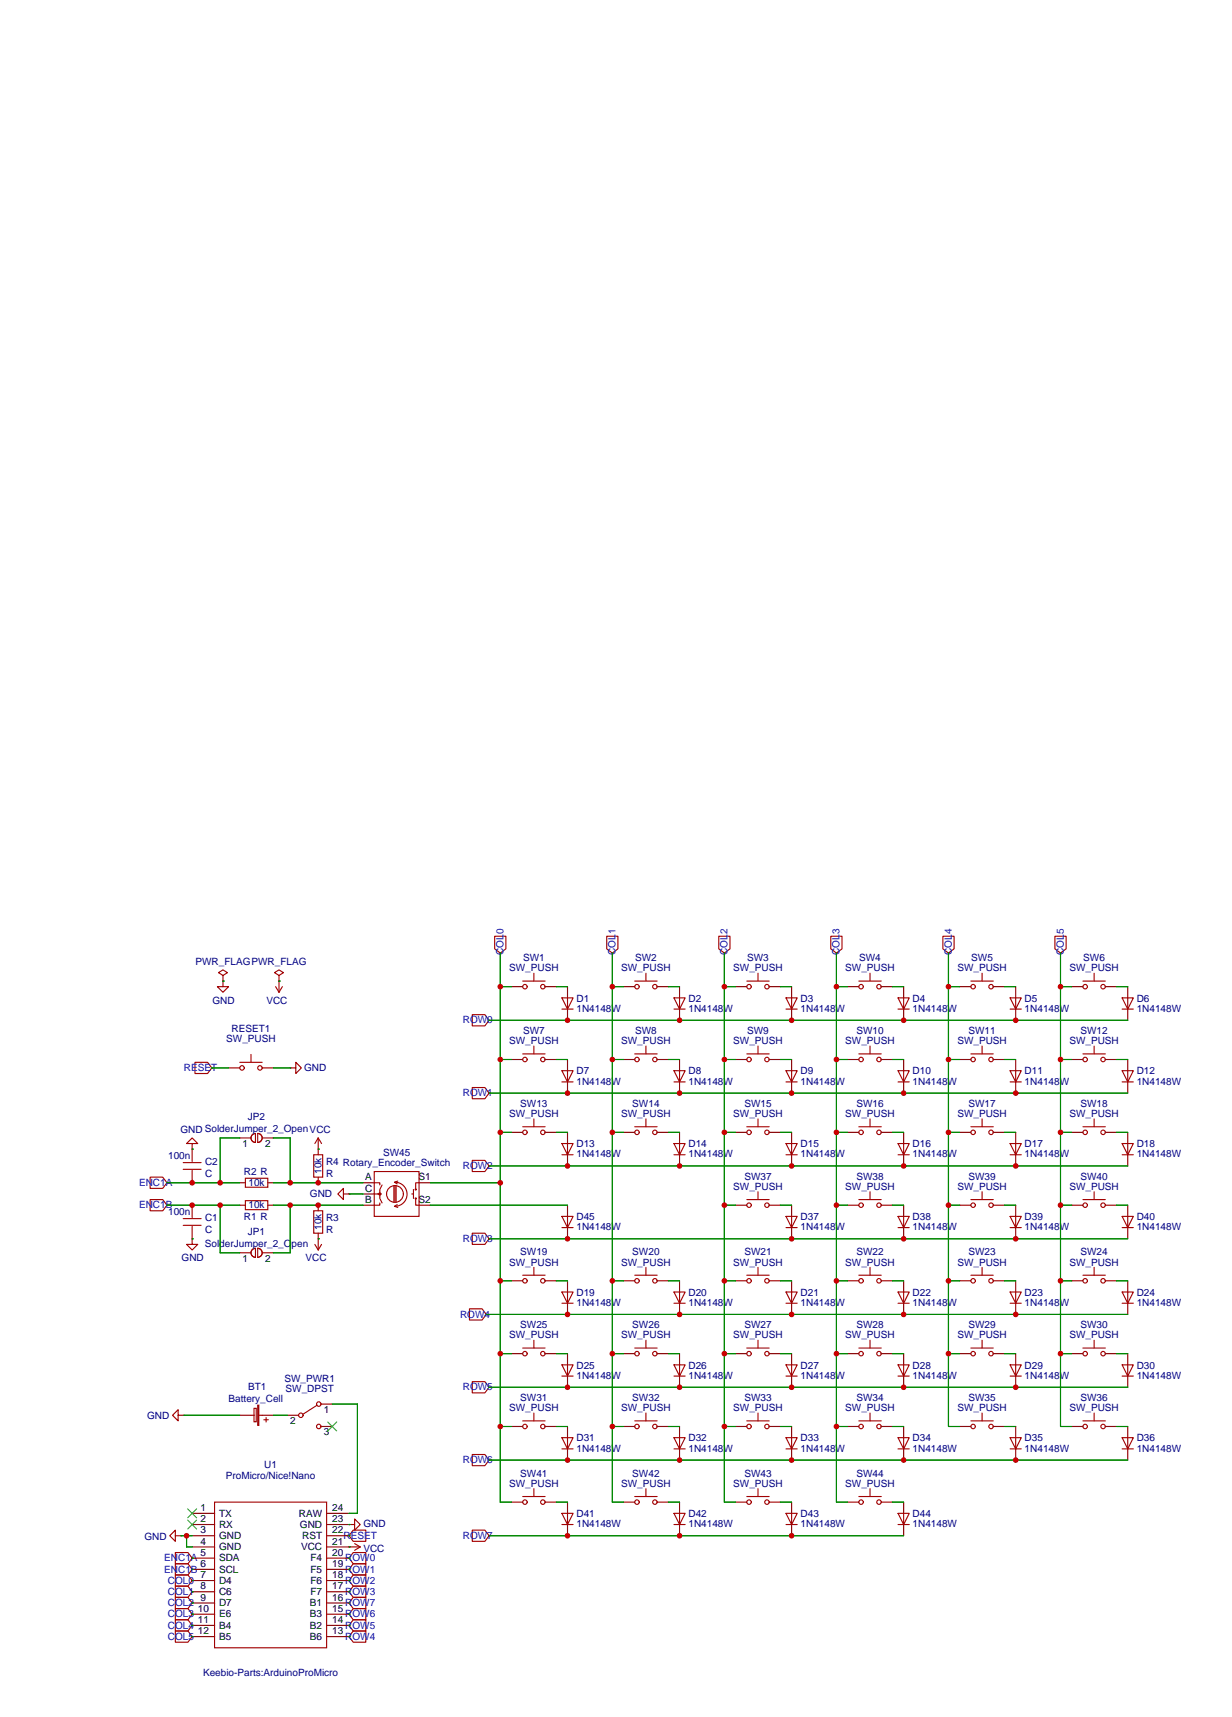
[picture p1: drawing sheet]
<svg xmlns="http://www.w3.org/2000/svg" width="279mm" height="389mm" viewBox="0 0 279 389" stroke-linecap="round" stroke-linejoin="round" font-family="sans-serif">
<g fill="none" stroke="#a10000" stroke-width=".25">
<path d="M112.1 212.2h2.6v2.9l-1.3 .9-1.3-.9zM137.5 212.2h2.6v2.9l-1.3 .9-1.3-.9zM162.9 212.2h2.6v2.9l-1.3 .9-1.3-.9zM188.3 212.2h2.6v2.9l-1.3 .9-1.3-.9zM213.7 212.2h2.6v2.9l-1.3 .9-1.3-.9zM239.1 212.2h2.6v2.9l-1.3 .9-1.3-.9zM50.5 221.1l1.1-.6-1.1-.7-1 .7 1 .6v2.6h1.3l-1.3 1.2-1.2-1.2h1.2M56.9 239v1.8M62.5 223.7l.7 1.2M63.2 221.1l1.1-.6-1.1-.7-1 .7 1 .6v3.8M64 223.7l-.8 1.2M107.1 230h2.8l1 1.3-1 1.2h-2.8z"/>
<path d="M118.5 222.4h5.1M118.5 238.9h5.1M121 220.6v1.8M121 237.1v1.8M127.4 226.2h2.5l-1.2 2.5zM127.4 228.7h2.5M128.7 226.2v2.5M143.9 222.4h5.1M143.9 238.9h5.1M146.4 220.6v1.8M146.4 237.1v1.8M152.8 226.2h2.5l-1.2 2.5z"/>
<path d="M152.8 228.7h2.5M154.1 226.2v2.5M169.3 222.4h5.1M169.3 238.9h5.1M171.8 220.6v1.8M171.8 237.1v1.8M178.2 226.2h2.5l-1.2 2.5zM178.2 228.7h2.5M179.5 226.2v2.5M194.7 222.4h5.1M194.7 238.9h5.1M197.2 220.6v1.8"/>
<path d="M197.2 237.1v1.8M203.6 226.2h2.5l-1.2 2.5zM203.6 228.7h2.5M204.9 226.2v2.5M220.1 222.4h5.1M220.1 238.9h5.1M222.6 220.6v1.8M222.6 237.1v1.8M229 226.2h2.5l-1.2 2.5zM229 228.7h2.5M230.3 226.2v2.5M245.5 222.4h5.1"/>
<path d="M245.5 238.9h5.1M248 220.6v1.8M248 237.1v1.8M254.4 226.2h2.5l-1.2 2.5zM254.4 228.7h2.5M255.7 226.2v2.5M43.6 259.2h1.2l-1.2-1.3-1.3 1.3h1.3v1.3M44.2 240.8h2.9l.9 1.3-.9 1.2h-2.9zM54.4 240.8h5M57.2 257.2l.7-.3v2.1a1.02 1.02 0 0 1-.9-.7 1.02 1.02 0 0 1 .2-1.1zM58.4 256.9a1.02 1.02 0 0 1 1 1 1.02 1.02 0 0 1-1 1.1zM65.8 242.1h1.3v-1.3l1.2 1.3-1.2 1.2v-1.2"/>
<path d="M72.1 257.9l-.7 1.3M72.1 257.9v2.6M72.1 257.9l.8 1.3M107.1 246.5h2.8l1 1.3-1 1.3h-2.8zM118.5 255.4h5.1M121 253.6v1.8M127.4 242.7h2.5l-1.2 2.5zM127.4 259.2h2.5l-1.2 2.6zM127.4 245.2h2.5M128.7 242.7v2.5M128.7 259.2v2.6M143.9 255.4h5.1"/>
<path d="M146.4 253.6v1.8M152.8 242.7h2.5l-1.2 2.5zM152.8 259.2h2.5l-1.2 2.6zM152.8 245.2h2.5M154.1 242.7v2.5M154.1 259.2v2.6M169.3 255.4h5.1M171.8 253.6v1.8M178.2 242.7h2.5l-1.2 2.5zM178.2 259.2h2.5l-1.2 2.6zM178.2 245.2h2.5M179.5 242.7v2.5"/>
<path d="M179.5 259.2v2.6M194.7 255.4h5.1M197.2 253.6v1.8M203.6 242.7h2.5l-1.2 2.5zM203.6 259.2h2.5l-1.2 2.6zM203.6 245.2h2.5M204.9 242.7v2.5M204.9 259.2v2.6M220.1 255.4h5.1M222.6 253.6v1.8M229 242.7h2.5l-1.2 2.5zM229 259.2h2.5l-1.2 2.6z"/>
<path d="M229 245.2h2.5M230.3 242.7v2.5M230.3 259.2v2.6M245.5 255.4h5.1M248 253.6v1.8M254.4 242.7h2.5l-1.2 2.5zM254.4 259.2h2.5l-1.2 2.6zM254.4 245.2h2.5M255.7 242.7v2.5M255.7 259.2v2.6M34 271.9h2.9l.9 1.3-.9 1.3h-2.9zM34 266.8h2.9l.9 1.3-.9 1.3h-2.9z"/>
<path d="M41.5 277.8h4.1M41.5 276.2h4.1M41.5 265.1h4.1M41.5 263.5h4.1M55.6 267.1h5.1v2h-5.1zM55.6 272.2h5.1v2h-5.1zM71.1 274.5h2.1v5h-2.1zM71.1 261.8h2.1v5h-2.1zM77.9 270.6v-1.2l-1.3 1.2 1.3 1.3v-1.3h1.2M84.8 265.6h10.2v10.1h-10.2zM84.8 268.1h1.3v.5M84.8 270.6h1.3v1.1l.5 1"/>
<path d="M86.1 272.7v.5h-1.3M86.6 268.6l-.5 1v1h-.5M89.3 268.9v3.5M89.5 268a2.73 2.73 0 0 1 2.8 2.7 2.73 2.73 0 0 1-2.8 2.7M89.5 268.9v3.5M89.8 268.9v3.5M90 273.1l-.6 .3 .8 .3M90.2 267.7l-.8 .3 .6 .4M93.3 270.6h.4M93.7 269.6v2.1M94.2 271.7v1.5h.8M95 268.1h-.8v1.5"/>
<path d="M107.1 263h2.8l1 1.3-1 1.3h-2.8zM107.1 279.5h2.8l1 1.3-1 1.3h-2.8zM127.4 275.7h2.5l-1.2 2.6zM127.4 261.8h2.5M127.4 278.3h2.5M128.7 275.7v2.6M152.8 261.8h2.5M169.3 271.9h5.1M171.8 270.1v1.8M178.2 275.7h2.5l-1.2 2.6zM178.2 261.8h2.5M178.2 278.3h2.5"/>
<path d="M179.5 275.7v2.6M194.7 271.9h5.1M197.2 270.1v1.8M203.6 275.7h2.5l-1.2 2.6zM203.6 261.8h2.5M203.6 278.3h2.5M204.9 275.7v2.6M220.1 271.9h5.1M222.6 270.1v1.8M229 275.7h2.5l-1.2 2.6zM229 261.8h2.5M229 278.3h2.5"/>
<path d="M230.3 275.7v2.6M245.5 271.9h5.1M248 270.1v1.8M254.4 275.7h2.5l-1.2 2.6zM254.4 261.8h2.5M254.4 278.3h2.5M255.7 275.7v2.6M43.6 280.8v1.3h1.2l-1.2 1.2-1.3-1.2h1.3M57.2 283.3l.7-.3v2a1.02 1.02 0 0 1-.9-.6 1.02 1.02 0 0 1 .2-1.1zM58.4 283a1.02 1.02 0 0 1 1 1 1.02 1.02 0 0 1-1 1zM71.4 282.1l.7 1.2M72.1 280.8v2.5"/>
<path d="M72.9 282.1l-.8 1.2M106.4 296.7h2.9l.9 1.3-.9 1.2h-2.9zM118.5 289.1h5.1M121 287.3v1.8M127.4 292.9h2.5l-1.2 2.5zM127.4 295.4h2.5M128.7 292.9v2.5M143.9 289.1h5.1M146.4 287.3v1.8M152.8 292.9h2.5l-1.2 2.5zM152.8 295.4h2.5M154.1 292.9v2.5"/>
<path d="M169.3 289.1h5.1M171.8 287.3v1.8M178.2 292.9h2.5l-1.2 2.5zM178.2 295.4h2.5M179.5 292.9v2.5M194.7 289.1h5.1M197.2 287.3v1.8M203.6 292.9h2.5l-1.2 2.5zM203.6 295.4h2.5M204.9 292.9v2.5M220.1 289.1h5.1M222.6 287.3v1.8"/>
<path d="M229 292.9h2.5l-1.2 2.5zM229 295.4h2.5M230.3 292.9v2.5M245.5 289.1h5.1M248 287.3v1.8M254.4 292.9h2.5l-1.2 2.5zM254.4 295.4h2.5M255.7 292.9v2.5M57.6 319.2h.5v3.1h-.5zM58.4 318.5h.3v4.6h-.3zM71.9 318.5l-3.2 2.1M107.1 313.2h2.8l1 1.3-1 1.2h-2.8z"/>
<path d="M118.5 305.6h5.1M121 303.8v1.8M127.4 309.4h2.5l-1.2 2.5zM127.4 311.9h2.5M128.7 309.4v2.5M143.9 305.6h5.1M146.4 303.8v1.8M152.8 309.4h2.5l-1.2 2.5zM152.8 311.9h2.5M154.1 309.4v2.5M169.3 305.6h5.1M171.8 303.8v1.8"/>
<path d="M178.2 309.4h2.5l-1.2 2.5zM178.2 311.9h2.5M179.5 309.4v2.5M194.7 305.6h5.1M197.2 303.8v1.8M203.6 309.4h2.5l-1.2 2.5zM203.6 311.9h2.5M204.9 309.4v2.5M220.1 305.6h5.1M222.6 303.8v1.8M229 309.4h2.5l-1.2 2.5zM229 311.9h2.5"/>
<path d="M230.3 309.4v2.5M245.5 305.6h5.1M248 303.8v1.8M254.4 309.4h2.5l-1.2 2.5zM254.4 311.9h2.5M255.7 309.4v2.5M40.4 320.8v-1.3l-1.3 1.3 1.3 1.3v-1.3h1.3M56.9 320.8h.8M58.7 320.8h.7M59.8 321.8h1M60.3 321.3v1M107.1 329.7h2.8l1 1.3-1 1.2h-2.8z"/>
<path d="M118.5 322.1h5.1M118.5 339.2h5.1M121 320.3v1.8M121 337.4v1.8M127.4 325.9h2.5l-1.2 2.5zM127.4 328.4h2.5M128.7 325.9v2.5M143.9 322.1h5.1M143.9 339.2h5.1M146.4 320.3v1.8M146.4 337.4v1.8M152.8 325.9h2.5l-1.2 2.5z"/>
<path d="M152.8 328.4h2.5M154.1 325.9v2.5M169.3 322.1h5.1M169.3 339.2h5.1M171.8 320.3v1.8M171.8 337.4v1.8M178.2 325.9h2.5l-1.2 2.5zM178.2 328.4h2.5M179.5 325.9v2.5M194.7 322.1h5.1M194.7 339.2h5.1M197.2 320.3v1.8"/>
<path d="M197.2 337.4v1.8M203.6 325.9h2.5l-1.2 2.5zM203.6 328.4h2.5M204.9 325.9v2.5M220.1 322.1h5.1M222.6 320.3v1.8M229 325.9h2.5l-1.2 2.5zM229 328.4h2.5M230.3 325.9v2.5M245.5 322.1h5.1M248 320.3v1.8M254.4 325.9h2.5l-1.2 2.5z"/>
<path d="M254.4 328.4h2.5M255.7 325.9v2.5M39.8 357h2.8l1 1.3-1 1.2h-2.8zM39.8 351.9h2.8l1 1.3-1 1.3h-2.8zM39.8 354.5h2.8l1 1.2-1 1.3h-2.8zM39.8 359.5h2.8l1 1.3-1 1.3h-2.8zM39.8 348.1v-1.3l-1.3 1.3 1.3 1.3v-1.3h1.2M48.6 340.5h25.4v33h-25.4zM79.1 345.6h1.3v-1.3l1.3 1.3-1.3 1.2v-1.2M79.1 350.7h2.6M80.1 354.5h2.8v2.5h-2.8l-1-1.3zM80.1 351.9h2.8v2.6h-2.8l-1-1.3z"/>
<path d="M80.1 346.8h2.8v2.6h-2.8l-1-1.3zM80.1 357h2.8v2.5h-2.8l-1-1.2zM80.1 359.5h2.8v2.6h-2.8l-1-1.3zM80.4 349.9l1.3 .8M81.7 350.7l-1.3 .7M107.1 346.8h2.8l1 1.3-1 1.3h-2.8zM127.4 343h2.5l-1.2 2.6zM127.4 345.6h2.5M128.7 343v2.6M152.8 343h2.5l-1.2 2.6zM152.8 345.6h2.5M154.1 343v2.6"/>
<path d="M178.2 343h2.5l-1.2 2.6zM178.2 345.6h2.5M179.5 343v2.6M203.6 343h2.5l-1.2 2.6zM203.6 345.6h2.5M204.9 343v2.6M39.8 369.7h2.8l1 1.3-1 1.2h-2.8zM39.8 367.2h2.8l1 1.2-1 1.3h-2.8zM39.8 364.6h2.8l1 1.3-1 1.3h-2.8zM39.8 362.1h2.8l1 1.3-1 1.2h-2.8zM80.1 362.1h2.8v2.5h-2.8l-1-1.2zM80.1 367.2h2.8v2.5h-2.8l-1-1.3z"/>
<path d="M80.1 364.6h2.8v2.6h-2.8l-1-1.3zM80.1 369.7h2.8v2.5h-2.8l-1-1.2z"/>
<circle cx="119" cy="223.7" r=".51"/>
<circle cx="123.1" cy="223.7" r=".51"/>
<circle cx="144.4" cy="223.7" r=".51"/>
<circle cx="148.5" cy="223.7" r=".51"/>
<circle cx="169.8" cy="223.7" r=".51"/>
<circle cx="173.9" cy="223.7" r=".51"/>
<circle cx="195.2" cy="223.7" r=".51"/>
<circle cx="199.3" cy="223.7" r=".51"/>
<circle cx="220.6" cy="223.7" r=".51"/>
<circle cx="224.7" cy="223.7" r=".51"/>
<circle cx="246" cy="223.7" r=".51"/>
<circle cx="250.1" cy="223.7" r=".51"/>
<circle cx="54.9" cy="242.1" r=".51"/>
<circle cx="58.9" cy="242.1" r=".51"/>
<circle cx="119" cy="240.2" r=".51"/>
<circle cx="119" cy="256.7" r=".51"/>
<circle cx="123.1" cy="240.2" r=".51"/>
<circle cx="123.1" cy="256.7" r=".51"/>
<circle cx="144.4" cy="240.2" r=".51"/>
<circle cx="144.4" cy="256.7" r=".51"/>
<circle cx="148.5" cy="240.2" r=".51"/>
<circle cx="148.5" cy="256.7" r=".51"/>
<circle cx="169.8" cy="240.2" r=".51"/>
<circle cx="169.8" cy="256.7" r=".51"/>
<circle cx="173.9" cy="240.2" r=".51"/>
<circle cx="173.9" cy="256.7" r=".51"/>
<circle cx="195.2" cy="240.2" r=".51"/>
<circle cx="195.2" cy="256.7" r=".51"/>
<circle cx="199.3" cy="240.2" r=".51"/>
<circle cx="199.3" cy="256.7" r=".51"/>
<circle cx="220.6" cy="240.2" r=".51"/>
<circle cx="220.6" cy="256.7" r=".51"/>
<circle cx="224.7" cy="240.2" r=".51"/>
<circle cx="224.7" cy="256.7" r=".51"/>
<circle cx="246" cy="240.2" r=".51"/>
<circle cx="246" cy="256.7" r=".51"/>
<circle cx="250.1" cy="240.2" r=".51"/>
<circle cx="250.1" cy="256.7" r=".51"/>
<circle cx="86.1" cy="270.6" r=".25"/>
<circle cx="89.5" cy="270.6" r="1.91"/>
<circle cx="94.2" cy="269.6" r=".13"/>
<circle cx="94.2" cy="271.7" r=".13"/>
<circle cx="169.8" cy="273.2" r=".51"/>
<circle cx="173.9" cy="273.2" r=".51"/>
<circle cx="195.2" cy="273.2" r=".51"/>
<circle cx="199.3" cy="273.2" r=".51"/>
<circle cx="220.6" cy="273.2" r=".51"/>
<circle cx="224.7" cy="273.2" r=".51"/>
<circle cx="246" cy="273.2" r=".51"/>
<circle cx="250.1" cy="273.2" r=".51"/>
<circle cx="119" cy="290.3" r=".51"/>
<circle cx="123.1" cy="290.3" r=".51"/>
<circle cx="144.4" cy="290.3" r=".51"/>
<circle cx="148.5" cy="290.3" r=".51"/>
<circle cx="169.8" cy="290.3" r=".51"/>
<circle cx="173.9" cy="290.3" r=".51"/>
<circle cx="195.2" cy="290.3" r=".51"/>
<circle cx="199.3" cy="290.3" r=".51"/>
<circle cx="220.6" cy="290.3" r=".51"/>
<circle cx="224.7" cy="290.3" r=".51"/>
<circle cx="246" cy="290.3" r=".51"/>
<circle cx="250.1" cy="290.3" r=".51"/>
<circle cx="72.3" cy="318.3" r=".51"/>
<circle cx="119" cy="306.8" r=".51"/>
<circle cx="123.1" cy="306.8" r=".51"/>
<circle cx="144.4" cy="306.8" r=".51"/>
<circle cx="148.5" cy="306.8" r=".51"/>
<circle cx="169.8" cy="306.8" r=".51"/>
<circle cx="173.9" cy="306.8" r=".51"/>
<circle cx="195.2" cy="306.8" r=".51"/>
<circle cx="199.3" cy="306.8" r=".51"/>
<circle cx="220.6" cy="306.8" r=".51"/>
<circle cx="224.7" cy="306.8" r=".51"/>
<circle cx="246" cy="306.8" r=".51"/>
<circle cx="250.1" cy="306.8" r=".51"/>
<circle cx="68.2" cy="320.8" r=".51"/>
<circle cx="72.3" cy="323.3" r=".51"/>
<circle cx="119" cy="323.3" r=".51"/>
<circle cx="123.1" cy="323.3" r=".51"/>
<circle cx="144.4" cy="323.3" r=".51"/>
<circle cx="148.5" cy="323.3" r=".51"/>
<circle cx="169.8" cy="323.3" r=".51"/>
<circle cx="173.9" cy="323.3" r=".51"/>
<circle cx="195.2" cy="323.3" r=".51"/>
<circle cx="199.3" cy="323.3" r=".51"/>
<circle cx="220.6" cy="323.3" r=".51"/>
<circle cx="224.7" cy="323.3" r=".51"/>
<circle cx="246" cy="323.3" r=".51"/>
<circle cx="250.1" cy="323.3" r=".51"/>
<circle cx="119" cy="340.5" r=".51"/>
<circle cx="123.1" cy="340.5" r=".51"/>
<circle cx="144.4" cy="340.5" r=".51"/>
<circle cx="148.5" cy="340.5" r=".51"/>
<circle cx="169.8" cy="340.5" r=".51"/>
<circle cx="173.9" cy="340.5" r=".51"/>
<circle cx="195.2" cy="340.5" r=".51"/>
<circle cx="199.3" cy="340.5" r=".51"/>
</g>
<g fill="none" stroke="#870000" stroke-width=".25">
<path d="M113.4 216h.1M138.8 216h.1M164.2 216h.1M189.6 216h.1M215 216h.1M240.4 216h.1M50.5 222.4h.1M63.2 222.4h.1M110.9 231.3h.1M116 223.7h2.5M123.6 223.7h2.5M128.7 223.7v2.5"/>
<path d="M128.7 228.7v2.6M141.4 223.7h2.5M149 223.7h2.5M154.1 223.7v2.5M154.1 228.7v2.6M166.8 223.7h2.5M174.4 223.7h2.5M179.5 223.7v2.5M179.5 228.7v2.6M192.2 223.7h2.5M199.8 223.7h2.5M204.9 223.7v2.5"/>
<path d="M204.9 228.7v2.6M217.6 223.7h2.5M225.2 223.7h2.5M230.3 223.7v2.5M230.3 228.7v2.6M243 223.7h2.5M250.6 223.7h2.5M255.7 223.7v2.5M255.7 228.7v2.6M48 242.1h.1M51.8 242.1h2.6M54.4 257.9h2.5"/>
<path d="M59.4 242.1h2.6M59.4 257.9h2.6M65.8 242.1h.1M110.9 247.8h.1M116 240.2h2.5M116 256.7h2.5M123.6 240.2h2.5M123.6 256.7h2.5M128.7 240.2v2.5M128.7 245.2v2.6M128.7 256.7v2.5M141.4 240.2h2.5"/>
<path d="M141.4 256.7h2.5M149 240.2h2.5M149 256.7h2.5M154.1 240.2v2.5M154.1 245.2v2.6M154.1 256.7v2.5M166.8 240.2h2.5M166.8 256.7h2.5M174.4 240.2h2.5M174.4 256.7h2.5M179.5 240.2v2.5M179.5 245.2v2.6"/>
<path d="M179.5 256.7v2.5M192.2 240.2h2.5M192.2 256.7h2.5M199.8 240.2h2.5M199.8 256.7h2.5M204.9 240.2v2.5M204.9 245.2v2.6M204.9 256.7v2.5M217.6 240.2h2.5M217.6 256.7h2.5M225.2 240.2h2.5M225.2 256.7h2.5"/>
<path d="M230.3 240.2v2.5M230.3 245.2v2.6M230.3 256.7v2.5M243 240.2h2.5M243 256.7h2.5M250.6 240.2h2.5M250.6 256.7h2.5M255.7 240.2v2.5M255.7 245.2v2.6M255.7 256.7v2.5M37.8 273.2h.1M37.8 268.1h.1"/>
<path d="M43.6 260.5h.1M43.6 260.5v2.8M43.6 265.3v2.8M43.6 273.2v2.8M43.6 278v2.8M54.4 273.2h1.2M54.4 268.1h1.2M60.7 273.2h1.3M60.7 268.1h1.3M72.1 260.5h.1M72.1 260.5v1.3M72.1 266.8v1.3"/>
<path d="M72.1 273.2v1.3M72.1 279.5v1.3M79.1 270.6h.1M82.3 273.2h2.5M82.3 268.1h2.5M82.3 270.6h2.5M95 273.2h2.5M95 268.1h2.5M110.9 264.3h.1M128.7 261.8v2.5M128.7 273.2v2.5M128.7 278.3v2.5"/>
<path d="M154.1 261.8v2.5M166.8 273.2h2.5M174.4 273.2h2.5M179.5 261.8v2.5M179.5 273.2v2.5M179.5 278.3v2.5M192.2 273.2h2.5M199.8 273.2h2.5M204.9 261.8v2.5M204.9 273.2v2.5M204.9 278.3v2.5M217.6 273.2h2.5"/>
<path d="M225.2 273.2h2.5M230.3 261.8v2.5M230.3 273.2v2.5M230.3 278.3v2.5M243 273.2h2.5M250.6 273.2h2.5M255.7 261.8v2.5M255.7 273.2v2.5M255.7 278.3v2.5M43.6 280.8h.1M54.4 284h2.5M59.4 284h2.6"/>
<path d="M72.1 280.8h.1M110.2 298h.1M110.9 280.8h.1M116 290.3h2.5M123.6 290.3h2.5M128.7 290.3v2.6M128.7 295.4v2.6M141.4 290.3h2.5M149 290.3h2.5M154.1 290.3v2.6M154.1 295.4v2.6M166.8 290.3h2.5"/>
<path d="M174.4 290.3h2.5M179.5 290.3v2.6M179.5 295.4v2.6M192.2 290.3h2.5M199.8 290.3h2.5M204.9 290.3v2.6M204.9 295.4v2.6M217.6 290.3h2.5M225.2 290.3h2.5M230.3 290.3v2.6M230.3 295.4v2.6M243 290.3h2.5"/>
<path d="M250.6 290.3h2.5M255.7 290.3v2.6M255.7 295.4v2.6M72.8 318.3h2.5M110.9 314.5h.1M116 306.8h2.5M123.6 306.8h2.5M128.7 306.8v2.6M128.7 311.9v2.6M141.4 306.8h2.5M149 306.8h2.5M154.1 306.8v2.6"/>
<path d="M154.1 311.9v2.6M166.8 306.8h2.5M174.4 306.8h2.5M179.5 306.8v2.6M179.5 311.9v2.6M192.2 306.8h2.5M199.8 306.8h2.5M204.9 306.8v2.6M204.9 311.9v2.6M217.6 306.8h2.5M225.2 306.8h2.5M230.3 306.8v2.6"/>
<path d="M230.3 311.9v2.6M243 306.8h2.5M250.6 306.8h2.5M255.7 306.8v2.6M255.7 311.9v2.6M41.7 320.8h.1M54.4 320.8h2.5M59.4 320.8h2.6M65.2 320.8h2.5M72.8 323.4h2.5M110.9 331h.1M116 323.4h2.5"/>
<path d="M123.6 323.4h2.5M128.7 323.4v2.5M128.7 328.4v2.6M141.4 323.4h2.5M149 323.4h2.5M154.1 323.4v2.5M154.1 328.4v2.6M166.8 323.4h2.5M174.4 323.4h2.5M179.5 323.4v2.5M179.5 328.4v2.6M192.2 323.4h2.5"/>
<path d="M199.8 323.4h2.5M204.9 323.4v2.5M204.9 328.4v2.6M217.6 323.4h2.5M225.2 323.4h2.5M230.3 323.4v2.5M230.3 328.4v2.6M243 323.4h2.5M250.6 323.4h2.5M255.7 323.4v2.5M255.7 328.4v2.6M41 348.1h.1"/>
<path d="M43.6 358.3h.1M43.6 353.2h.1M43.6 355.7h.1M43.6 343h5M43.6 358.3h5M43.6 355.7h5M43.6 345.6h5M43.6 353.2h5M43.6 350.7h5M43.6 348.1h5M74 343h5.1M74 358.3h5.1"/>
<path d="M74 355.7h5.1M74 345.6h5.1M74 353.2h5.1M74 350.7h5.1M74 348.1h5.1M79.1 355.7h.1M79.1 353.2h.1M79.1 348.1h.1M79.1 358.3h.1M79.1 345.6h.1M79.1 350.7h.1M110.9 348.1h.1"/>
<path d="M116 340.5h2.5M123.6 340.5h2.5M128.7 340.5v2.5M128.7 345.6v2.5M141.4 340.5h2.5M149 340.5h2.5M154.1 340.5v2.5M154.1 345.6v2.5M166.8 340.5h2.5M174.4 340.5h2.5M179.5 340.5v2.5M179.5 345.6v2.5"/>
<path d="M192.2 340.5h2.5M199.8 340.5h2.5M204.9 340.5v2.5M204.9 345.6v2.5M43.6 371h.1M43.6 368.4h.1M43.6 365.9h.1M43.6 363.4h.1M43.6 360.8h.1M43.6 365.9h5M43.6 368.4h5M43.6 371h5"/>
<path d="M43.6 363.4h5M43.6 360.8h5M74 365.9h5.1M74 368.4h5.1M74 371h5.1M74 363.4h5.1M74 360.8h5.1M79.1 363.4h.1M79.1 368.4h.1M79.1 365.9h.1M79.1 360.8h.1M79.1 371h.1"/>
</g>
<path d="M74.3 322.3l2 2.1M76.3 322.3l-2 2.1M42.5 342l2.1 2.1M42.5 344.6l2.1 2M44.6 342l-2.1 2.1M44.6 344.6l-2.1 2" fill="none" stroke="#3c3" stroke-width=".25"/>
<g fill="none" stroke="#008700" stroke-width=".25">
<path d="M113.4 216v124.5h2.6M138.8 216v124.5h2.6M164.2 216v124.5h2.6M189.6 216v124.5h2.6M215 216v107.4h2.6M240.4 216v107.4h2.6M50.5 222.4h.1M63.2 222.4h.1M110.9 231.3h144.8M113.4 223.7h2.6M126.1 223.7h2.6M138.8 223.7h2.6"/>
<path d="M151.5 223.7h2.6M164.2 223.7h2.6M176.9 223.7h2.6M189.6 223.7h2.6M202.3 223.7h2.6M215 223.7h2.6M227.7 223.7h2.6M240.4 223.7h2.6M253.1 223.7h2.6M48 242.1h3.8M54.4 257.9h-4.5v10.2M62 242.1h3.8"/>
<path d="M62 257.9h3.8v10.2M110.9 247.8h144.8M113.4 240.2h2.6M113.4 256.7h2.6M126.1 240.2h2.6M126.1 256.7h2.6M138.8 240.2h2.6M138.8 256.7h2.6M151.5 240.2h2.6M151.5 256.7h2.6M164.2 240.2h2.6M164.2 256.7h2.6"/>
<path d="M176.9 240.2h2.6M176.9 256.7h2.6M189.6 240.2h2.6M189.6 256.7h2.6M202.3 240.2h2.6M202.3 256.7h2.6M215 240.2h2.6M215 256.7h2.6M227.7 240.2h2.6M227.7 256.7h2.6M240.4 240.2h2.6M240.4 256.7h2.6"/>
<path d="M253.1 240.2h2.6M253.1 256.7h2.6M37.8 273.2h16.6M37.8 268.1h16.6M43.6 260.5h.1M49.9 273.2v10.8h4.5M62 273.2h20.3M62 268.1h20.3M65.8 273.2v10.8h-3.8M72.1 260.5h.1M79.1 270.6h3.2M97.5 273.2h31.2"/>
<path d="M97.5 268.1h15.9M110.9 264.3h144.8M164.2 273.2h2.6M176.9 273.2h2.6M189.6 273.2h2.6M202.3 273.2h2.6M215 273.2h2.6M227.7 273.2h2.6M240.4 273.2h2.6M253.1 273.2h2.6M43.6 280.8h.1M72.1 280.8h.1"/>
<path d="M110.2 298h145.5M110.9 280.8h144.8M113.4 290.3h2.6M126.1 290.3h2.6M138.8 290.3h2.6M151.5 290.3h2.6M164.2 290.3h2.6M176.9 290.3h2.6M189.6 290.3h2.6M202.3 290.3h2.6M215 290.3h2.6M227.7 290.3h2.6"/>
<path d="M240.4 290.3h2.6M253.1 290.3h2.6M75.3 318.3h5.7v24.7h-1.9M110.9 314.5h144.8M113.4 306.8h2.6M126.1 306.8h2.6M138.8 306.8h2.6M151.5 306.8h2.6M164.2 306.8h2.6M176.9 306.8h2.6M189.6 306.8h2.6M202.3 306.8h2.6"/>
<path d="M215 306.8h2.6M227.7 306.8h2.6M240.4 306.8h2.6M253.1 306.8h2.6M41.7 320.8h12.7M62 320.8h3.2M110.9 331h144.8M113.4 323.4h2.6M126.1 323.4h2.6M138.8 323.4h2.6M151.5 323.4h2.6M164.2 323.4h2.6"/>
<path d="M176.9 323.4h2.6M189.6 323.4h2.6M202.3 323.4h2.6M227.7 323.4h2.6M253.1 323.4h2.6M41 348.1h2.6M42.3 348.1v2.6h1.3M43.6 358.3h.1M43.6 353.2h.1M43.6 355.7h.1M79.1 355.7h.1M79.1 353.2h.1"/>
<path d="M79.1 348.1h.1M79.1 358.3h.1M79.1 350.7h.1M79.1 345.6h.1M110.9 348.1h94M126.1 340.5h2.6M151.5 340.5h2.6M176.9 340.5h2.6M202.3 340.5h2.6M43.6 371h.1M43.6 368.4h.1M43.6 365.9h.1"/>
<path d="M43.6 363.4h.1M43.6 360.8h.1M79.1 363.4h.1M79.1 368.4h.1M79.1 365.9h.1M79.1 360.8h.1M79.1 371h.1"/>
</g>
<g fill="#c00">
<circle cx="164.2" cy="323.3" r=".63"/>
<circle cx="164.2" cy="240.2" r=".63"/>
<circle cx="164.2" cy="256.7" r=".63"/>
<circle cx="164.2" cy="290.3" r=".63"/>
<circle cx="164.2" cy="306.8" r=".63"/>
<circle cx="164.2" cy="273.2" r=".63"/>
<circle cx="164.2" cy="223.7" r=".63"/>
<circle cx="113.4" cy="323.3" r=".63"/>
<circle cx="113.4" cy="290.3" r=".63"/>
<circle cx="113.4" cy="306.8" r=".63"/>
<circle cx="113.4" cy="256.7" r=".63"/>
<circle cx="113.4" cy="268.1" r=".63"/>
<circle cx="113.4" cy="223.7" r=".63"/>
<circle cx="113.4" cy="240.2" r=".63"/>
<circle cx="215" cy="290.3" r=".63"/>
<circle cx="215" cy="273.2" r=".63"/>
<circle cx="215" cy="306.8" r=".63"/>
<circle cx="215" cy="223.7" r=".63"/>
<circle cx="215" cy="240.2" r=".63"/>
<circle cx="215" cy="256.7" r=".63"/>
<circle cx="43.6" cy="273.2" r=".63"/>
<circle cx="49.9" cy="273.2" r=".63"/>
<circle cx="240.4" cy="256.7" r=".63"/>
<circle cx="240.4" cy="273.2" r=".63"/>
<circle cx="240.4" cy="240.2" r=".63"/>
<circle cx="240.4" cy="290.3" r=".63"/>
<circle cx="240.4" cy="223.7" r=".63"/>
<circle cx="240.4" cy="306.8" r=".63"/>
<circle cx="189.6" cy="256.7" r=".63"/>
<circle cx="189.6" cy="273.2" r=".63"/>
<circle cx="189.6" cy="223.7" r=".63"/>
<circle cx="189.6" cy="240.2" r=".63"/>
<circle cx="189.6" cy="306.8" r=".63"/>
<circle cx="189.6" cy="290.3" r=".63"/>
<circle cx="189.6" cy="323.3" r=".63"/>
<circle cx="128.7" cy="314.5" r=".63"/>
<circle cx="154.1" cy="314.5" r=".63"/>
<circle cx="179.5" cy="314.5" r=".63"/>
<circle cx="230.3" cy="314.5" r=".63"/>
<circle cx="204.9" cy="314.5" r=".63"/>
<circle cx="138.8" cy="223.7" r=".63"/>
<circle cx="138.8" cy="240.2" r=".63"/>
<circle cx="138.8" cy="290.3" r=".63"/>
<circle cx="138.8" cy="306.8" r=".63"/>
<circle cx="138.8" cy="323.3" r=".63"/>
<circle cx="138.8" cy="256.7" r=".63"/>
<circle cx="154.1" cy="297.9" r=".63"/>
<circle cx="179.5" cy="297.9" r=".63"/>
<circle cx="230.3" cy="297.9" r=".63"/>
<circle cx="204.9" cy="297.9" r=".63"/>
<circle cx="128.7" cy="297.9" r=".63"/>
<circle cx="179.5" cy="331" r=".63"/>
<circle cx="204.9" cy="331" r=".63"/>
<circle cx="154.1" cy="331" r=".63"/>
<circle cx="128.7" cy="331" r=".63"/>
<circle cx="230.3" cy="331" r=".63"/>
<circle cx="49.9" cy="268.1" r=".63"/>
<circle cx="43.6" cy="268.1" r=".63"/>
<circle cx="65.8" cy="268.1" r=".63"/>
<circle cx="72.1" cy="268.1" r=".63"/>
<circle cx="128.7" cy="264.3" r=".63"/>
<circle cx="154.1" cy="264.3" r=".63"/>
<circle cx="179.5" cy="264.3" r=".63"/>
<circle cx="230.3" cy="264.3" r=".63"/>
<circle cx="204.9" cy="264.3" r=".63"/>
<circle cx="128.7" cy="280.8" r=".63"/>
<circle cx="230.3" cy="280.8" r=".63"/>
<circle cx="204.9" cy="280.8" r=".63"/>
<circle cx="179.5" cy="280.8" r=".63"/>
<circle cx="128.7" cy="348.1" r=".63"/>
<circle cx="154.1" cy="348.1" r=".63"/>
<circle cx="179.5" cy="348.1" r=".63"/>
<circle cx="42.3" cy="348.1" r=".63"/>
<circle cx="154.1" cy="231.3" r=".63"/>
<circle cx="179.5" cy="231.3" r=".63"/>
<circle cx="230.3" cy="231.3" r=".63"/>
<circle cx="204.9" cy="231.3" r=".63"/>
<circle cx="128.7" cy="231.3" r=".63"/>
<circle cx="128.7" cy="247.8" r=".63"/>
<circle cx="154.1" cy="247.8" r=".63"/>
<circle cx="179.5" cy="247.8" r=".63"/>
<circle cx="230.3" cy="247.8" r=".63"/>
<circle cx="204.9" cy="247.8" r=".63"/>
<circle cx="65.8" cy="273.2" r=".63"/>
<circle cx="72.1" cy="273.2" r=".63"/>
</g>
<g font-size="2.3" fill="#000080">
<text x="44.3" y="218.7">PWR_FLAGPWR_FLAG</text>
<text x="115.4" y="220.2">SW_PUSH</text>
<text x="118.6" y="217.9">SW1</text>
<text x="140.8" y="220.2">SW_PUSH</text>
<text x="144" y="217.9">SW2</text>
<text x="166.2" y="220.2">SW_PUSH</text>
<text x="169.4" y="217.9">SW3</text>
<text x="191.6" y="220.2">SW_PUSH</text>
<text x="194.8" y="217.9">SW4</text>
<text x="217" y="220.2">SW_PUSH</text>
<text x="220.2" y="217.9">SW5</text>
<text x="242.4" y="220.2">SW_PUSH</text>
<text x="245.6" y="217.9">SW6</text>
<text x="48.2" y="227.5">GND</text>
<text x="60.4" y="227.5">VCC</text>
<text x="130.7" y="227">D1</text>
<text x="156.1" y="227">D2</text>
<text x="181.5" y="227">D3</text>
<text x="206.9" y="227">D4</text>
<text x="232.3" y="227">D5</text>
<text x="257.7" y="227">D6</text>
<text x="52.5" y="233.9">RESET1</text>
<text x="130.7" y="229.3">1N4148W</text>
<text x="156.1" y="229.3">1N4148W</text>
<text x="181.5" y="229.3">1N4148W</text>
<text x="206.9" y="229.3">1N4148W</text>
<text x="232.3" y="229.3">1N4148W</text>
<text x="257.7" y="229.3">1N4148W</text>
<text x="51.3" y="236.2">SW_PUSH</text>
<text x="115.4" y="236.7">SW_PUSH</text>
<text x="118.6" y="234.4">SW7</text>
<text x="140.8" y="236.7">SW_PUSH</text>
<text x="144" y="234.4">SW8</text>
<text x="166.2" y="236.7">SW_PUSH</text>
<text x="169.4" y="234.4">SW9</text>
<text x="191.6" y="236.7">SW_PUSH</text>
<text x="194.1" y="234.4">SW10</text>
<text x="217" y="236.7">SW_PUSH</text>
<text x="219.5" y="234.4">SW11</text>
<text x="242.4" y="236.7">SW_PUSH</text>
<text x="244.9" y="234.4">SW12</text>
<text x="69" y="242.8">GND</text>
<text x="130.7" y="243.5">D7</text>
<text x="130.7" y="245.8">1N4148W</text>
<text x="156.1" y="243.5">D8</text>
<text x="156.1" y="245.8">1N4148W</text>
<text x="181.5" y="243.5">D9</text>
<text x="181.5" y="245.8">1N4148W</text>
<text x="206.9" y="243.5">D10</text>
<text x="206.9" y="245.8">1N4148W</text>
<text x="232.3" y="243.5">D11</text>
<text x="232.3" y="245.8">1N4148W</text>
<text x="257.7" y="243.5">D12</text>
<text x="257.7" y="245.8">1N4148W</text>
<text x="117.9" y="250.9">SW13</text>
<text x="143.3" y="250.9">SW14</text>
<text x="168.7" y="250.9">SW15</text>
<text x="194.1" y="250.9">SW16</text>
<text x="219.5" y="250.9">SW17</text>
<text x="244.9" y="250.9">SW18</text>
<text x="40.9" y="256.8">GND SolderJumper_2_OpenVCC</text>
<text x="56.2" y="253.8">JP2</text>
<text x="115.4" y="253.2">SW_PUSH</text>
<text x="140.8" y="253.2">SW_PUSH</text>
<text x="166.2" y="253.2">SW_PUSH</text>
<text x="191.6" y="253.2">SW_PUSH</text>
<text x="217" y="253.2">SW_PUSH</text>
<text x="242.4" y="253.2">SW_PUSH</text>
<text x="38.1" y="262.6">100n</text>
<text x="86.8" y="262.1">SW45</text>
<text x="130.7" y="260">D13</text>
<text x="130.7" y="262.4">1N4148W</text>
<text x="156.1" y="260">D14</text>
<text x="156.1" y="262.4">1N4148W</text>
<text x="181.5" y="260">D15</text>
<text x="181.5" y="262.4">1N4148W</text>
<text x="206.9" y="260">D16</text>
<text x="206.9" y="262.4">1N4148W</text>
<text x="232.3" y="260">D17</text>
<text x="232.3" y="262.4">1N4148W</text>
<text x="257.7" y="260">D18</text>
<text x="257.7" y="262.4">1N4148W</text>
<text x="46.5" y="264.1">C2</text>
<text x="46.5" y="266.9">C</text>
<text x="55.3" y="266.3">R2 R</text>
<text x="56.3" y="268.8">10k</text>
<text x="72.9" y="266.1" transform="rotate(-90 72.9 266.1)">10k</text>
<text x="73.9" y="264.1">R4 Rotary_Encoder_Switch</text>
<text x="73.9" y="266.9">R</text>
<text x="166.2" y="269.7">SW_PUSH</text>
<text x="168.7" y="267.4">SW37</text>
<text x="191.6" y="269.7">SW_PUSH</text>
<text x="194.1" y="267.4">SW38</text>
<text x="217" y="269.7">SW_PUSH</text>
<text x="219.5" y="267.4">SW39</text>
<text x="242.4" y="269.7">SW_PUSH</text>
<text x="244.9" y="267.4">SW40</text>
<text x="38.1" y="275.3">100n</text>
<text x="56.3" y="273.9">10k</text>
<text x="70.3" y="271.4">GND</text>
<text x="46.5" y="276.8">C1</text>
<text x="46.5" y="279.6">C</text>
<text x="55.3" y="276.5">R1 R</text>
<text x="56.2" y="279.9">JP1</text>
<text x="72.9" y="278.8" transform="rotate(-90 72.9 278.8)">10k</text>
<text x="73.9" y="276.8">R3</text>
<text x="73.9" y="279.6">R</text>
<text x="130.7" y="276.6">D45</text>
<text x="130.7" y="278.9">1N4148W</text>
<text x="181.5" y="276.6">D37</text>
<text x="181.5" y="278.9">1N4148W</text>
<text x="206.9" y="276.6">D38</text>
<text x="206.9" y="278.9">1N4148W</text>
<text x="232.3" y="276.6">D39</text>
<text x="232.3" y="278.9">1N4148W</text>
<text x="257.7" y="276.6">D40</text>
<text x="257.7" y="278.9">1N4148W</text>
<text x="41.2" y="285.9">GND</text>
<text x="46.4" y="282.6">SolderJumper_2_Open</text>
<text x="69.3" y="285.9">VCC</text>
<text x="115.4" y="286.9">SW_PUSH</text>
<text x="117.9" y="284.6">SW19</text>
<text x="140.8" y="286.9">SW_PUSH</text>
<text x="143.3" y="284.6">SW20</text>
<text x="166.2" y="286.9">SW_PUSH</text>
<text x="168.7" y="284.6">SW21</text>
<text x="191.6" y="286.9">SW_PUSH</text>
<text x="194.1" y="284.6">SW22</text>
<text x="217" y="286.9">SW_PUSH</text>
<text x="219.5" y="284.6">SW23</text>
<text x="242.4" y="286.9">SW_PUSH</text>
<text x="244.9" y="284.6">SW24</text>
<text x="130.7" y="293.7">D19</text>
<text x="156.1" y="293.7">D20</text>
<text x="181.5" y="293.7">D21</text>
<text x="206.9" y="293.7">D22</text>
<text x="232.3" y="293.7">D23</text>
<text x="257.7" y="293.7">D24</text>
<text x="130.7" y="296">1N4148W</text>
<text x="156.1" y="296">1N4148W</text>
<text x="181.5" y="296">1N4148W</text>
<text x="206.9" y="296">1N4148W</text>
<text x="232.3" y="296">1N4148W</text>
<text x="257.7" y="296">1N4148W</text>
<text x="115.4" y="303.4">SW_PUSH</text>
<text x="117.9" y="301.1">SW25</text>
<text x="140.8" y="303.4">SW_PUSH</text>
<text x="143.3" y="301.1">SW26</text>
<text x="166.2" y="303.4">SW_PUSH</text>
<text x="168.7" y="301.1">SW27</text>
<text x="191.6" y="303.4">SW_PUSH</text>
<text x="194.1" y="301.1">SW28</text>
<text x="217" y="303.4">SW_PUSH</text>
<text x="219.5" y="301.1">SW29</text>
<text x="242.4" y="303.4">SW_PUSH</text>
<text x="244.9" y="301.1">SW30</text>
<text x="130.7" y="310.2">D25</text>
<text x="156.1" y="310.2">D26</text>
<text x="181.5" y="310.2">D27</text>
<text x="206.9" y="310.2">D28</text>
<text x="232.3" y="310.2">D29</text>
<text x="257.7" y="310.2">D30</text>
<text x="51.8" y="317.7">Battery_Cell</text>
<text x="56.3" y="315.2">BT1</text>
<text x="64.5" y="313.3">SW_PWR1</text>
<text x="64.7" y="315.6">SW_DPST</text>
<text x="117.9" y="317.6">SW31</text>
<text x="130.7" y="312.5">1N4148W</text>
<text x="143.3" y="317.6">SW32</text>
<text x="156.1" y="312.5">1N4148W</text>
<text x="168.7" y="317.6">SW33</text>
<text x="181.5" y="312.5">1N4148W</text>
<text x="194.1" y="317.6">SW34</text>
<text x="206.9" y="312.5">1N4148W</text>
<text x="219.5" y="317.6">SW35</text>
<text x="232.3" y="312.5">1N4148W</text>
<text x="244.9" y="317.6">SW36</text>
<text x="257.7" y="312.5">1N4148W</text>
<text x="33.4" y="321.7">GND</text>
<text x="115.4" y="319.9">SW_PUSH</text>
<text x="140.8" y="319.9">SW_PUSH</text>
<text x="166.2" y="319.9">SW_PUSH</text>
<text x="191.6" y="319.9">SW_PUSH</text>
<text x="217" y="319.9">SW_PUSH</text>
<text x="242.4" y="319.9">SW_PUSH</text>
<text x="130.7" y="326.7">D31</text>
<text x="130.7" y="329">1N4148W</text>
<text x="156.1" y="326.7">D32</text>
<text x="156.1" y="329">1N4148W</text>
<text x="181.5" y="326.7">D33</text>
<text x="181.5" y="329">1N4148W</text>
<text x="206.9" y="326.7">D34</text>
<text x="206.9" y="329">1N4148W</text>
<text x="232.3" y="326.7">D35</text>
<text x="232.3" y="329">1N4148W</text>
<text x="257.7" y="326.7">D36</text>
<text x="257.7" y="329">1N4148W</text>
<text x="51.2" y="335.4">ProMicro/Nice!Nano</text>
<text x="59.9" y="332.7">U1</text>
<text x="117.9" y="334.7">SW41</text>
<text x="143.3" y="334.7">SW42</text>
<text x="168.7" y="334.7">SW43</text>
<text x="194.1" y="334.7">SW44</text>
<text x="115.4" y="337.1">SW_PUSH</text>
<text x="140.8" y="337.1">SW_PUSH</text>
<text x="166.2" y="337.1">SW_PUSH</text>
<text x="191.6" y="337.1">SW_PUSH</text>
<text x="82.4" y="346.2">GND</text>
<text x="130.7" y="343.9">D41</text>
<text x="130.7" y="346.2">1N4148W</text>
<text x="156.1" y="343.9">D42</text>
<text x="156.1" y="346.2">1N4148W</text>
<text x="181.5" y="343.9">D43</text>
<text x="181.5" y="346.2">1N4148W</text>
<text x="206.9" y="343.9">D44</text>
<text x="206.9" y="346.2">1N4148W</text>
<text x="32.7" y="349">GND</text>
<text x="82.4" y="351.8">VCC</text>
<text x="46" y="380">Keebio-Parts:ArduinoProMicro</text>
</g>
<g font-size="2.3" fill="#00f">
<text x="114.1" y="216.5" transform="rotate(-90 114.1 216.5)">COL0</text>
<text x="139.5" y="216.5" transform="rotate(-90 139.5 216.5)">COL1</text>
<text x="164.9" y="216.5" transform="rotate(-90 164.9 216.5)">COL2</text>
<text x="190.3" y="216.5" transform="rotate(-90 190.3 216.5)">COL3</text>
<text x="215.7" y="216.5" transform="rotate(-90 215.7 216.5)">COL4</text>
<text x="241.1" y="216.5" transform="rotate(-90 241.1 216.5)">COL5</text>
<text x="104.9" y="232">ROW0</text>
<text x="41.7" y="242.8">RESET</text>
<text x="104.9" y="248.5">ROW1</text>
<text x="31.5" y="268.8">ENC1A</text>
<text x="104.9" y="265">ROW2</text>
<text x="31.5" y="273.9">ENC1B</text>
<text x="104.9" y="281.5">ROW3</text>
<text x="104.3" y="298.7">ROW4</text>
<text x="104.9" y="315.2">ROW5</text>
<text x="104.9" y="331.7">ROW6</text>
<text x="37.2" y="353.9">ENC1A</text>
<text x="77.9" y="348.8">RESET</text>
<text x="78.3" y="353.9">ROW0</text>
<text x="104.9" y="348.8">ROW7</text>
<text x="37.2" y="356.5">ENC1B</text>
<text x="38.1" y="359">COL0</text>
<text x="78.3" y="356.5">ROW1</text>
<text x="78.3" y="359">ROW2</text>
<text x="38.1" y="364.1">COL2</text>
<text x="38.1" y="361.5">COL1</text>
<text x="78.3" y="364.1">ROW7</text>
<text x="78.3" y="361.5">ROW3</text>
<text x="38.1" y="371.7">COL5</text>
<text x="38.1" y="369.2">COL4</text>
<text x="38.1" y="366.6">COL3</text>
<text x="78.3" y="369.2">ROW5</text>
<text x="78.3" y="366.6">ROW6</text>
<text x="78.3" y="371.7">ROW4</text>
</g>
<g font-size="2.3">
<text x="55" y="259.9">1</text>
<text x="60.1" y="259.9">2</text>
<text x="82.8" y="267.6">A</text>
<text x="94.9" y="267.6">S1</text>
<text x="82.7" y="270.1">C</text>
<text x="82.8" y="272.6">B</text>
<text x="94.9" y="272.6">S2</text>
<text x="55" y="286">1</text>
<text x="60.1" y="286">2</text>
<text x="65.8" y="322.8">2</text>
<text x="73.4" y="320.3">1</text>
<text x="73.4" y="325.3">3</text>
<text x="45.5" y="342.5">1</text>
<text x="45.5" y="345">2</text>
<text x="45.5" y="347.6">3</text>
<text x="49.7" y="343.8">TX</text>
<text x="49.7" y="346.3">RX</text>
<text x="67.7" y="343.8">RAW</text>
<text x="68" y="346.3">GND</text>
<text x="75.3" y="347.6">22</text>
<text x="75.3" y="345">23</text>
<text x="75.3" y="342.5">24</text>
<text x="45.5" y="350.1">4</text>
<text x="45.5" y="352.7">5</text>
<text x="49.7" y="348.8">GND</text>
<text x="49.7" y="351.4">GND</text>
<text x="49.7" y="353.9">SDA</text>
<text x="68.2" y="351.4">VCC</text>
<text x="68.5" y="348.8">RST</text>
<text x="70.4" y="353.9">F4</text>
<text x="75.3" y="352.7">20</text>
<text x="75.3" y="350.1">21</text>
<text x="45.5" y="355.2">6</text>
<text x="45.5" y="357.7">7</text>
<text x="49.7" y="356.5">SCL</text>
<text x="49.7" y="359">D4</text>
<text x="70.4" y="359">F6</text>
<text x="70.4" y="356.5">F5</text>
<text x="75.3" y="357.7">18</text>
<text x="75.3" y="355.2">19</text>
<text x="44.8" y="365.4">10</text>
<text x="45.5" y="360.3">8</text>
<text x="45.5" y="362.8">9</text>
<text x="49.7" y="361.5">C6</text>
<text x="49.7" y="364.1">D7</text>
<text x="70.3" y="364.1">B1</text>
<text x="70.4" y="361.5">F7</text>
<text x="75.3" y="365.4">15</text>
<text x="75.3" y="362.8">16</text>
<text x="75.3" y="360.3">17</text>
<text x="44.8" y="367.9">11</text>
<text x="44.8" y="370.4">12</text>
<text x="49.7" y="366.6">E6</text>
<text x="49.7" y="369.2">B4</text>
<text x="49.7" y="371.7">B5</text>
<text x="70.3" y="371.7">B6</text>
<text x="70.3" y="369.2">B2</text>
<text x="70.3" y="366.6">B3</text>
<text x="75.3" y="370.4">13</text>
<text x="75.3" y="367.9">14</text>
</g>
</svg>
